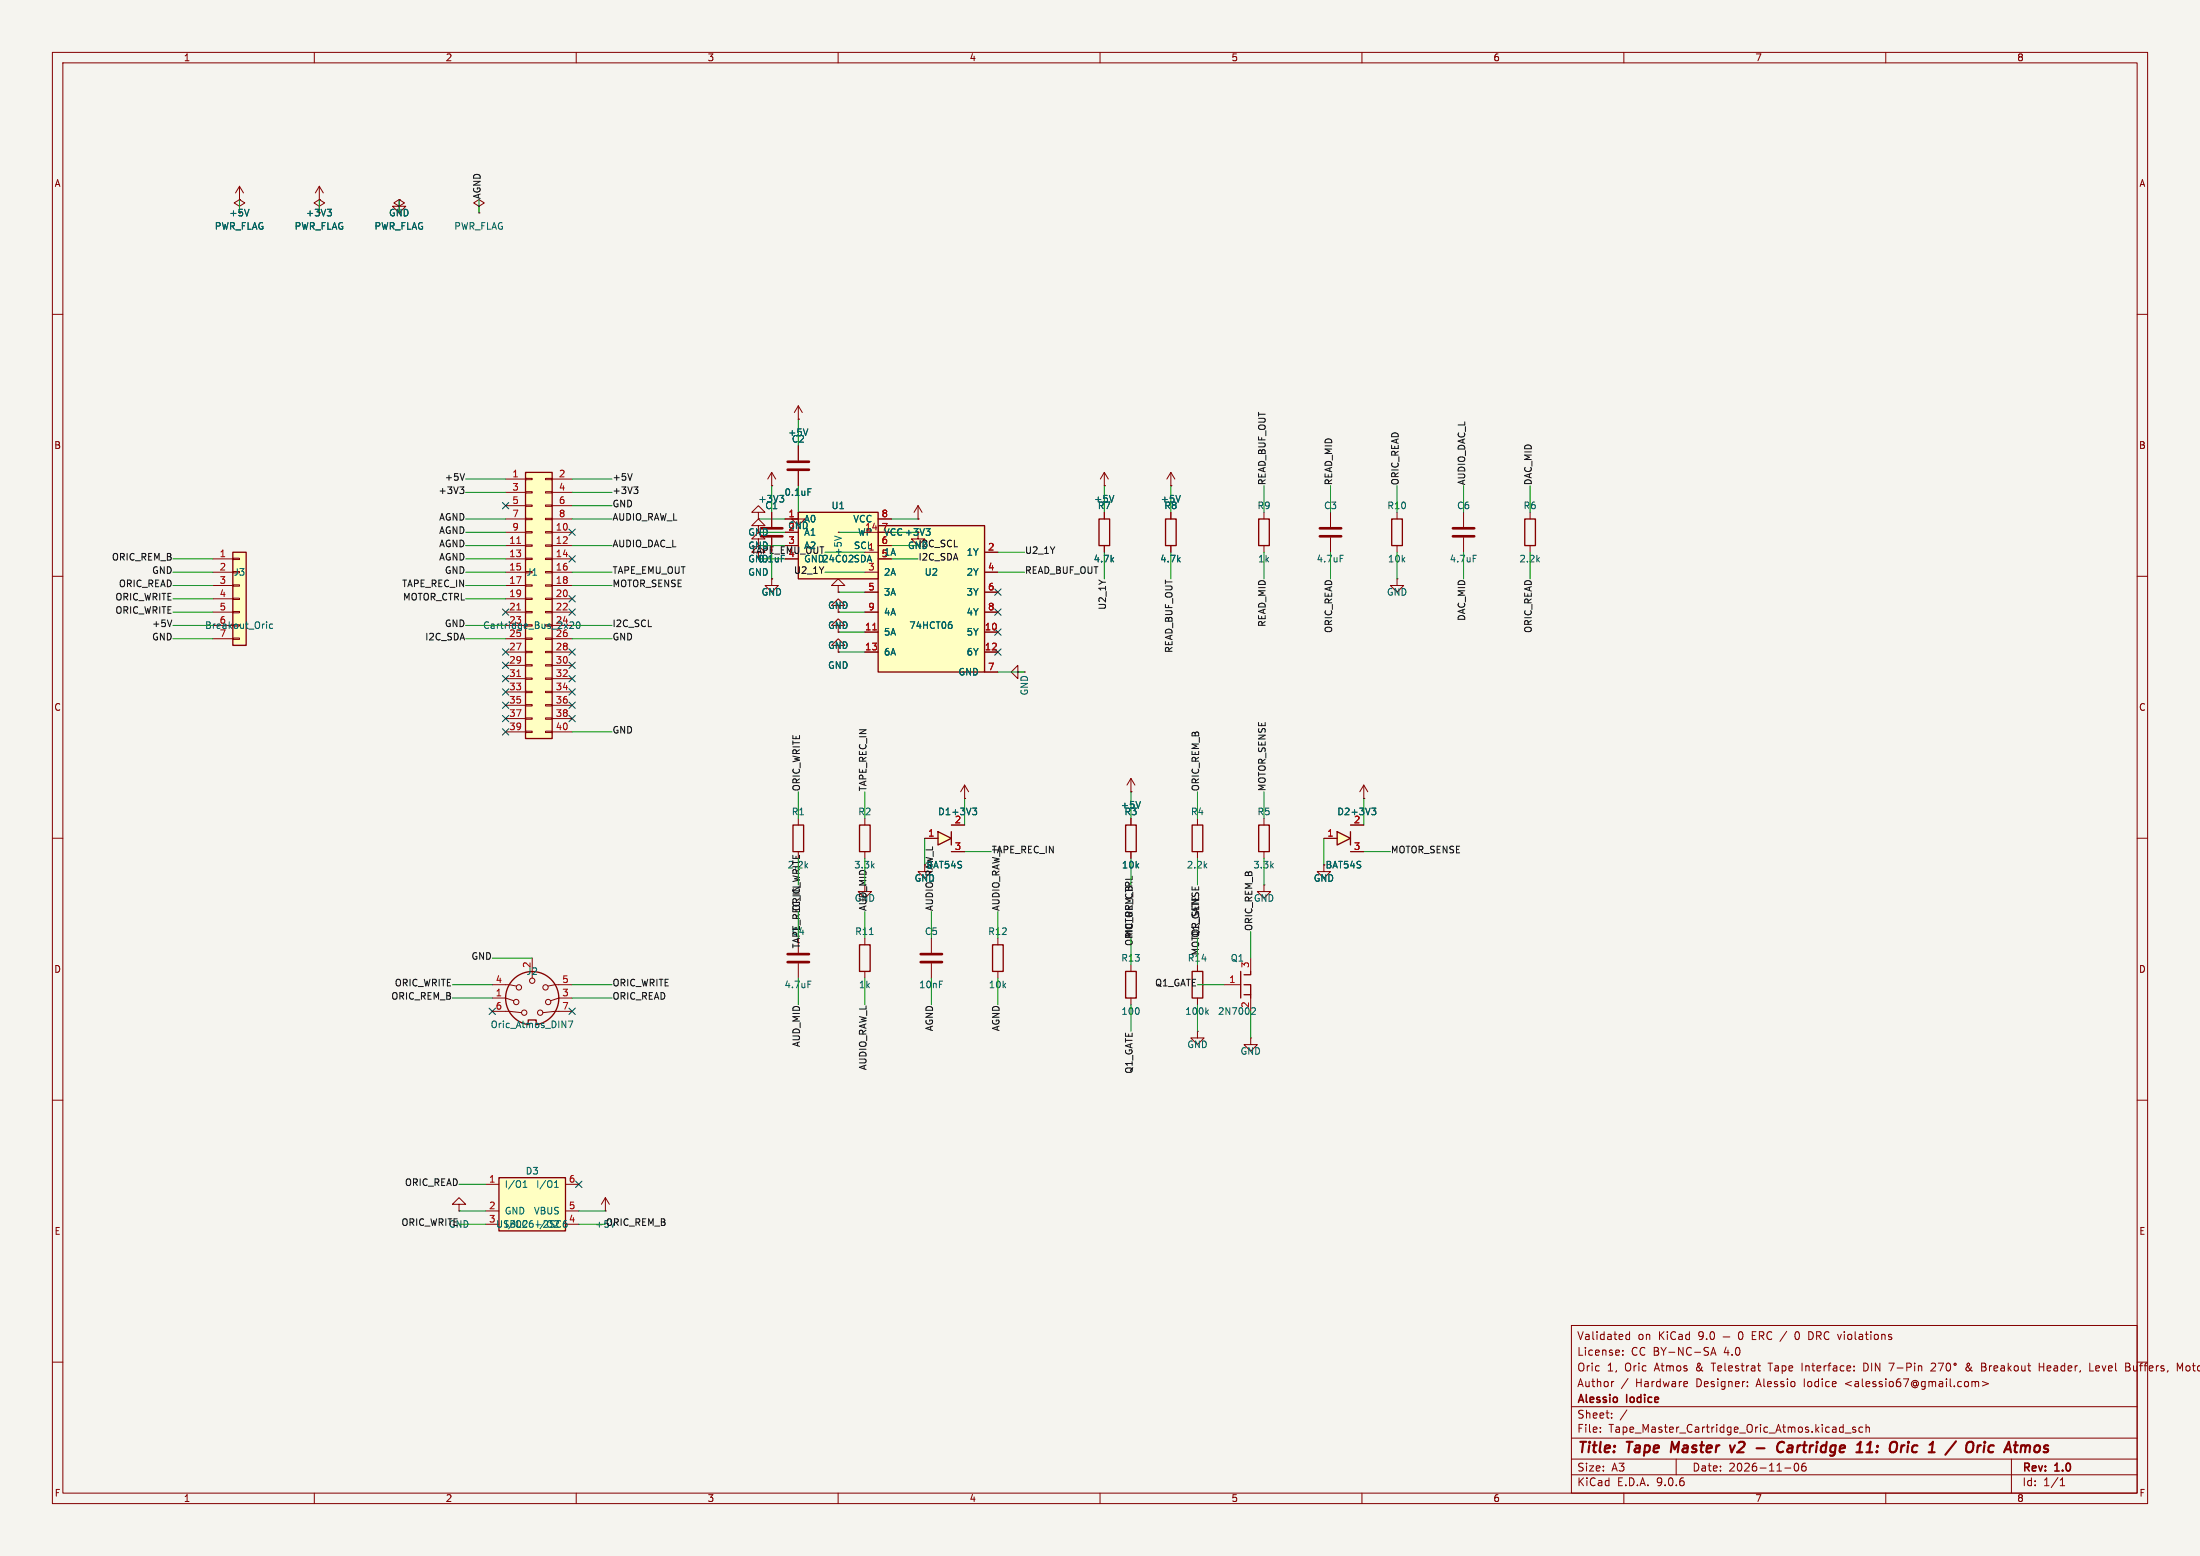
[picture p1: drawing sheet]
<svg xmlns="http://www.w3.org/2000/svg" width="420mm" height="297mm" viewBox="0 0 420 297" stroke-linecap="round" stroke-linejoin="round" font-family="sans-serif">
<path d="M0 0h420v297h-420z" fill="#f5f4ef" stroke="#f5f4ef" stroke-width=".19"/>
<g fill="none" stroke="#840000" stroke-width=".19">
<path d="M10 10h400v277h-400zM12 12h396v273h-396zM60 10v2M110 10v2M160 10v2M210 10v2M260 10v2M310 10v2M360 10v2M10 60h2M408 60h2M223.5 97.8v1.3"/>
<path d="M10 110h2M223.5 104.1v1.3M408 110h2M10 160h2M152.4 156.2v1.3M408 160h2M215.9 184.2v1.2M215.9 190.5v1.3M228.6 184.2v1.2M228.6 190.5v1.3M10 210h2M408 210h2"/>
<path d="M300 253h108v32h-108zM309.8 258.5v.2M309.8 257.8v.1M311.1 254.2v1.5M311.1 254.8l-.4-.1-.3 .3 .1 .6h.6M326.6 258.7l.5-1.5 .5 1.5M326.7 258.3h.7M328.9 255.2h1.3M332 254.3l.2-.1a.8 .8 0 0 1 .6 .7 .8 .8 0 0 1-.6 .8l-.2-.2-.1-.4zM343 254.2a.94 .94 0 0 0 0 1.5M345.3 254.2l.6 .1M345.9 255.6l-.6 .1"/>
<path d="M10 260h2M300 278.5h108M300 274.5h108M300 268.5h108M305.5 273.2v.2M305.5 272.5v.1M307.7 270.5v.2M307.7 269.8v.1M308.1 263.7l-.3 .1M310.6 269.1l-1.3 1.9M310.8 263.1l-1.3 1.9M320 278.5v3"/>
<path d="M321.9 263.7l.3 .3-.8 .2M322.1 264.6l-.2 .1M333.6 264.5v.2M333.6 263.8v.1M335.5 260.7h.6M335.9 261.7h.2M342.7 279.4a.81 .81 0 0 0 .3 1.4l.2-.2 .2-.4-.2-.8M344 260.2v1.5M344.2 279.4a1.17 1.17 0 0 0-.1 1.3h.6l.1-.6-.3-.2h-.4l-.2 .2M351.4 272.4l.5 .1M351.9 271.9v1.5M351.9 273.3l-.5 .1"/>
<path d="M352.2 273.5h1.2M353.9 261.5v.2M353.9 260.8v.1M354.2 272.5l-.3-.1-.2 .2v.2l.5 .2v.3h-.5M355.6 272.5l-.4-.1-.3 .3 .1 .6h.6M356.2 260.2h-.4v1.5h.4M356.2 272.5l.2-.1 .4 .1 .1 .9M356.2 271.9v1.5M360.6 260.2h1l-.7 1.5M368.7 260.3l.5-.1 .2 .1 .1 .3-.9 1.1h.9M370 260.2h1l-.6 1.5M371.7 260.3l.2-.1a.8 .8 0 0 1 .5 .7 .8 .8 0 0 1-.5 .8l-.2-.2-.2-.4z"/>
<path d="M375.9 260.6l-.5 .4a.41 .41 0 0 0 0 .5 .41 .41 0 0 0 .5 .1M375.9 260.3h-.3l-.1 .2 .6 .9M376.4 263.8l.5-.1 .2 .2M376.4 263.7v1M377.1 263.9l.2-.2 .4 .1v.9M377.1 263.9v.8M378.3 260.2h.5l.2 .1 .1 .3-.3 .3M378.3 260.9h.5M378.4 263.7l1.2 .4-1.2 .4M378.8 260.9a.4 .4 0 0 1 .4 .4 .4 .4 0 0 1-.3 .4h-.6M379.8 260.7v1M380.2 260.7l-.3 .1-.1 .2"/>
<path d="M380.7 261.2l.7-.2-.1-.2-.4-.1-.2 .2v.7h.6M382 260.8h.6l.1 .9M382.7 261l-.5 .1a.29 .29 0 0 0-.3 .3 .29 .29 0 0 0 .3 .3l.5-.1M383.4 260.2v1.5M383.5 261.1l.4 .6M383.9 260.7l-.5 .6M384 278.5v6.5M384.7 260.8l.3-.1 .3 .3v.4l-.3 .3-.3-.1-.2-.2zM385.9 260.7l.1 .9 .4 .1 .2-.2M386.6 260.7v1M387.1 260.7h.6M387.3 260.2v1.3l.4 .2"/>
<path d="M389.3 260.9h.9M389.3 260.2v1.5M390.2 260.2v1.5M398.9 260.2v1.5h.8M400.2 260.8v.8M400.8 261l-.7 .2M405.8 260.2h.5l.2 .1 .1 .3-.3 .3M405.8 260.9h.5M406.3 260.9a.4 .4 0 0 1 .4 .4 .4 .4 0 0 1-.3 .4h-.6M415.7 261.7v-1.5l.5 1.1 .5-1.1v1.5M60 285v2M110 285v2"/>
<path d="M160 285v2M210 285v2M260 285v2M300 281.5h108M310 285v2M340.7 280.2h1.2M360 285v2M393.3 283.6h.9M393.3 282.5l.4-.4v1.5"/>
<circle cx="373.2" cy="260.4" r=".21"/>
</g>
<g fill="none" stroke="#840000" stroke-width=".4">
<path d="M319.2 275.2l-.2 2M330.3 275.9l.3 1.3 .6-1.3M335.3 276.4h1.6M340.6 275.4a.88 .88 0 0 0-1 0 .88 .88 0 0 0-.3 .9 .69 .69 0 0 0 .3 .8 .69 .69 0 0 0 .8-.1M342 275.9l-.6 .1M342 276.4h-.5a.4 .4 0 0 0-.3 .4 .4 .4 0 0 0 .2 .4h.5M356.3 277.2h1.1M356.5 275.8l.6-.6-.2 2M364.3 275.9l-.2 1.3M364.3 275.2v.2M373.4 275.1l-2 2.6M376.3 275.2l.2 .1a1.41 1.41 0 0 1-.2 1.8"/>
<path d="M380.5 275.9l.1 .1M380.5 277.1l-.2 .1M389.1 275.9l.4 .4-.2 .7"/>
</g>
<path d="M222.5 99.1h2v5h-2zM151.4 157.5h2v5.1h-2zM214.9 185.4h2v5.1h-2zM227.6 185.4h2v5.1h-2z" fill="none" stroke="#840000" stroke-width=".25"/>
<path d="M230.3 193.1l.4 .5M230.7 192.8l-.5 .5" fill="none" stroke="#006464" stroke-width=".19"/>
<path d="M167.6 100.3h20.4v28h-20.4z" fill="#ffffc2"/>
<path d="M167.6 100.3h20.4v28h-20.4zM236.9 185.4v5.1M237.5 188h1.3v1.9M237.5 189.9h1.3v.6M238.8 185.4v.7h-1.3" fill="none" stroke="#840000" stroke-width=".25"/>
<g fill="none" stroke="#840000" stroke-width=".19">
<path d="M45.7 39.4l1-.7-1-.6-1 .6 1 .7v1.2M45.7 38.1h.1M45.7 35.6l-.7 1.2M45.7 35.6l.8 1.2M45.7 35.6v2.5M61 38.1h.1M61 39.4l1-.7-1-.6-1.1 .6 1.1 .7v1.2M61 35.6l-.8 1.2M61 35.6l.7 1.2M61 35.6v2.5M76.2 39.4l1-.7-1-.6-1 .6 1 .7v1.2M147.3 110.5v1.3h1.3l-1.3 1.2-1.3-1.2h1.3"/>
<path d="M147.3 110.5h.1M165.1 101.6h2.5M165.1 105.4h2.5M165.1 109.2h2.5M165.1 113h2.5M165.1 116.8h2.5M188 105.4h2.5M188 109.2h2.5M188 113h2.5M188 116.8h2.5M160 123.2h1.3l-1.3-1.3-1.3 1.3h1.3v1.3M165.1 120.7h2.5"/>
<path d="M165.1 124.5h2.5M188 120.7h2.5M188 124.5h2.5M188 128.3h2.5M260.3 152.4h.1M260.3 149.9l-.7 1.2M260.3 149.9l.8 1.2M260.3 149.9v2.5M152.4 179.1v2.8M152.4 183.9v2.8M233.7 188h3.2M238.8 182.9v2.5"/>
<path d="M238.8 190.5v2.5"/>
</g>
<path d="M166.6 120.2h.7" fill="none" stroke="#a90000" stroke-width=".19"/>
<path d="M47.5 39.9l-.4 1.3M62.5 39.9h.8l-.5 .5M63 40.4l.3 .3v.3l-.3 .2M181.4 118.7h.2M181.5 119.2l.3 .2v.3l-.3 .3M261.9 154.2h.7l-.4 .5M262.4 154.7l.2 .3v.3l-.2 .2M154.2 187.3h.6M239.1 192.3l.4 .1 .2 .3-.8 .9h.8" fill="none" stroke="#006464" stroke-width=".19"/>
<path d="M150.4 182.1h4M150.4 183.6h4" fill="none" stroke="#840000" stroke-width=".51"/>
<path d="M255.3 158.8l2.5 1.2-2.5 1.3z" fill="#ffffc2"/>
<path d="M214.9 157.5h2v5.1h-2zM227.6 157.5h2v5.1h-2zM240.3 157.5h2v5.1h-2zM255.3 158.8l2.5 1.2-2.5 1.3zM257.8 158.8v2.5M164.1 180.3h2v5.1h-2z" fill="none" stroke="#840000" stroke-width=".25"/>
<g fill="none" stroke="#840000" stroke-width=".19">
<path d="M76.2 38.1v1.3h1.3l-1.3 1.2-1.3-1.2h1.3M76.2 38.1h.1M91.4 39.4l1.1-.7-1.1-.6-1 .6 1 .7v1.2M91.4 40.6h.1M175.3 99.1h.1M175.3 96.5l-.8 1.3M175.3 96.5l.7 1.3M175.3 96.5v2.6M157.5 101.6l1.2 .8M157.5 101.6h2.5M158.7 100.8l-1.2 .8M160 111.8h1.3l-1.3-1.3-1.3 1.3h1.3v1.2"/>
<path d="M160 113h.1M160 101.6h.1M160 115.6h1.3l-1.3-1.3-1.3 1.3h1.3v1.2M175.3 101.6v1.3h1.2l-1.2 1.2-1.3-1.2h1.3M215.9 156.2v1.3M228.6 156.2v1.3M241.3 156.2v1.3M257.8 157.5h2.5M165.1 179.1v1.2M215.9 162.6v1.2M228.6 162.6v1.2M241.3 168.9v1.3h1.3l-1.3 1.3-1.3-1.3h1.3"/>
<path d="M241.3 168.9h.1M241.3 162.6v1.2M252.7 165.1v1.3h1.3l-1.3 1.2-1.2-1.2h1.2M252.7 160h2.6M257.8 162.6h2.5M165.1 185.4v1.3"/>
</g>
<path d="M159.3 102.3l1.3 .4M176.8 100.9h.8l-.5 .5M177.3 101.4l.3 .2v.3l-.3 .3M166 178.4h.7" fill="none" stroke="#006464" stroke-width=".19"/>
<path d="M152.4 97.8h15.2v12.7h-15.2z" fill="#ffffc2"/>
<path d="M152.4 97.8h15.2v12.7h-15.2z" fill="none" stroke="#840000" stroke-width=".25"/>
<path d="M149.9 99.1h2.5M167.6 99.1h2.6M160 119.4h1.3l-1.3-1.3-1.3 1.3h1.3v1.3M167.6 101.6h2.6M167.6 104.1h2.6M167.6 106.7h2.6" fill="none" stroke="#840000" stroke-width=".19"/>
<path d="M44.4 105.4h2.6v17.8h-2.6z" fill="#ffffc2"/>
<path d="M44.4 105.4h2.6v17.8h-2.6zM100.8 195.6a5.1 5.1 0 0 1-3.5-7.8 5.1 5.1 0 0 1 8.6 0 5.1 5.1 0 0 1-3.5 7.8M189.5 180.3h2v5.1h-2z" fill="none" stroke="#840000" stroke-width=".25"/>
<g fill="none" stroke="#840000" stroke-width=".19">
<path d="M210.8 92.7h.1M210.8 90.2l-.7 1.2M210.8 90.2l.8 1.2M210.8 90.2v2.5M40.6 106.7h3.8M40.6 109.2h3.8M40.6 111.8h3.8M40.6 114.3h3.8M40.6 116.8h3.8M40.6 119.4h3.8M44.4 106.6h1.3v.2h-1.3zM44.4 111.6h1.3v.3h-1.3z"/>
<path d="M44.4 114.2h1.3v.2h-1.3zM44.4 116.7h1.3v.3h-1.3zM40.6 121.9h3.8M44.4 121.8h1.3v.2h-1.3zM177.8 179.1v2.8M190.5 179.1v1.2M94 188h3.3l1.3 .2M94 193h3.3l2.3 .3M94 190.5h2.5l1.5 .5M101.6 182.9v2.5M109.2 188h-3.3l-1.3 .2M109.2 193h-3.3l-2.3 .3"/>
<path d="M109.2 190.5h-2.5l-1.5 .5M177.8 183.9v2.8M190.5 185.4v1.3M115.6 231.1h.1M115.6 228.6l-.8 1.3M115.6 228.6l.7 1.3M115.6 228.6v2.5"/>
<circle cx="98.6" cy="191.3" r=".51"/>
<circle cx="99.1" cy="188.5" r=".51"/>
<circle cx="100.1" cy="193.3" r=".51"/>
<circle cx="101.6" cy="187.2" r=".51"/>
<circle cx="103.1" cy="193.3" r=".51"/>
<circle cx="104.1" cy="188.5" r=".51"/>
<circle cx="104.6" cy="191.3" r=".51"/>
</g>
<path d="M212.6 94.6l-.4 1.2M52 119.2l-.3-.1-.3 .3 .2 .5h.4M108.5 194.9h.8l-.5 1.3" fill="none" stroke="#006464" stroke-width=".19"/>
<path d="M175.8 182.1h4M175.8 183.6h4" fill="none" stroke="#840000" stroke-width=".51"/>
<path d="M95.2 224.8h12.7v10.1h-12.7z" fill="#ffffc2"/>
<path d="M95.2 224.8h12.7v10.1h-12.7z" fill="none" stroke="#840000" stroke-width=".25"/>
<path d="M176.5 165.1v1.3h1.3l-1.3 1.2-1.2-1.2h1.2M87.6 229.9h1.3l-1.3-1.3-1.2 1.3h1.2v1.2M87.6 231.1h.1M92.7 226.1h2.5M92.7 231.1h2.5M92.7 233.7h2.5M107.9 226.1h2.6M107.9 231.1h2.6M107.9 233.7h2.6" fill="none" stroke="#840000" stroke-width=".19"/>
<path d="M99.9 226.6h.7M99.9 225.7l.3-.3v1.2M105.9 226.6h.7M105.9 225.7l.3-.3v1.2M108 233.5h-.2l-.3 .2M108.1 233l-.3 .1a.86 .86 0 0 0 0 1.2l.3-.1 .2-.2" fill="none" stroke="#006464" stroke-width=".19"/>
<path d="M179.1 158.8l2.5 1.2-2.5 1.3z" fill="#ffffc2"/>
<path d="M240.3 99.1h2v5h-2zM265.7 99.1h2v5h-2zM291.1 99.1h2v5h-2zM179.1 158.8l2.5 1.2-2.5 1.3zM181.6 158.8v2.5" fill="none" stroke="#840000" stroke-width=".25"/>
<g fill="none" stroke="#840000" stroke-width=".19">
<path d="M144.8 97.8h1.2l-1.2-1.3-1.3 1.3h1.3v1.3M144.8 99.1h.1M147.3 97.8v2.8M152.4 97.8v1.3h1.3l-1.3 1.2-1.3-1.2h1.3M152.4 97.8h.1M241.3 97.8v1.3M254 97.8v2.8M266.7 97.8v1.3M279.4 97.8v2.8M292.1 97.8v1.3M147.3 102.6v2.8M241.3 104.1v1.3"/>
<path d="M254 102.6v2.8M266.7 110.5v1.3h1.3l-1.3 1.2-1.3-1.2h1.3M266.7 110.5h.1M266.7 104.1v1.3M279.4 102.6v2.8M292.1 104.1v1.3M181.6 157.5h2.5M176.5 160h2.6M181.6 162.6h2.5M228.6 196.9v1.2h1.3l-1.3 1.3-1.3-1.3h1.3M228.6 196.9h.1"/>
</g>
<path d="M145.3 100.8h4.1M145.3 102.4h4.1M252 100.8h4M252 102.4h4M277.4 100.8h4M277.4 102.4h4" fill="none" stroke="#840000" stroke-width=".51"/>
<path d="M255.8 106h.6M281.2 106h.6" fill="none" stroke="#006464" stroke-width=".19"/>
<path d="M100.3 90.2h5.1v50.8h-5.1z" fill="#ffffc2"/>
<path d="M100.3 90.2h5.1v50.8h-5.1zM209.8 99.1h2v5h-2zM164.1 157.5h2v5.1h-2z" fill="none" stroke="#840000" stroke-width=".25"/>
<g fill="none" stroke="#840000" stroke-width=".19">
<path d="M45.7 38.1h.1M61 38.1h.1M76.2 38.1h.1M152.4 77.5v2.5M152.4 77.5l-.8 1.2M152.4 77.5l.8 1.2M96.5 91.4h3.8M96.5 94h3.8M96.5 96.5h3.8M96.5 99.1h3.8M100.3 91.3h1.3v.3h-1.3zM100.3 93.9h1.3v.2h-1.3z"/>
<path d="M100.3 96.4h1.3v.2h-1.3zM100.3 98.9h1.3v.3h-1.3zM104.1 91.3h1.3v.3h-1.3zM104.1 93.9h1.3v.2h-1.3zM104.1 96.4h1.3v.2h-1.3zM104.1 98.9h1.3v.3h-1.3zM105.4 91.4h3.8M105.4 94h3.8M105.4 96.5h3.8M105.4 99.1h3.8M144.8 99.1h.1M147.3 92.7h.1"/>
<path d="M147.3 90.2l-.7 1.2M147.3 90.2l.8 1.2M147.3 90.2v2.5M147.3 97.8v2.8M149.9 99.1h2.5M152.4 80h.1M152.4 97.8h.1M152.4 85.1v2.8M152.4 89.9v2.8M167.6 99.1h2.6M175.3 99.1h.1M210.8 92.7h.1"/>
<path d="M210.8 97.8v1.3M223.5 92.7h.1M223.5 90.2l-.7 1.2M223.5 90.2l.8 1.2M223.5 90.2v2.5M223.5 97.8v1.3M96.5 101.6h3.8M96.5 104.1h3.8M96.5 106.7h3.8M96.5 109.2h3.8M96.5 111.8h3.8M96.5 114.3h3.8"/>
<path d="M96.5 116.8h3.8M96.5 119.4h3.8M100.3 101.5h1.3v.2h-1.3zM100.3 104h1.3v.3h-1.3zM100.3 106.6h1.3v.2h-1.3zM100.3 111.6h1.3v.3h-1.3zM100.3 114.2h1.3v.2h-1.3zM100.3 116.7h1.3v.3h-1.3zM104.1 101.5h1.3v.2h-1.3zM104.1 104h1.3v.3h-1.3zM104.1 106.6h1.3v.2h-1.3zM104.1 109.1h1.3v.2h-1.3z"/>
<path d="M104.1 111.6h1.3v.3h-1.3zM104.1 114.2h1.3v.2h-1.3zM104.1 116.7h1.3v.3h-1.3zM105.4 101.6h3.8M105.4 104.1h3.8M105.4 106.7h3.8M105.4 109.2h3.8M105.4 111.8h3.8M105.4 114.3h3.8M105.4 116.8h3.8M105.4 119.4h3.8M144.8 102.9h1.2l-1.2-1.3-1.3 1.3h1.3v1.2"/>
<path d="M144.8 100.3h1.2l-1.2-1.2-1.3 1.2h1.3v1.3M147.3 110.5h.1M147.3 102.6v2.8M160 113h.1M160 101.6h.1M165.1 101.6h5.1M165.1 109.2h2.5M165.1 116.8h2.5M165.1 105.4h2.5M165.1 113h2.5M167.6 104.1h2.6M167.6 106.7h2.6"/>
<path d="M188 109.2h2.5M188 116.8h2.5M188 105.4h2.5M188 113h2.5M210.8 104.1v1.3M223.5 104.1v1.3M96.5 121.9h3.8M96.5 124.5h3.8M96.5 127h3.8M96.5 129.5h3.8M96.5 132.1h3.8M96.5 134.6h3.8"/>
<path d="M96.5 137.2h3.8M96.5 139.7h3.8M100.3 121.8h1.3v.2h-1.3zM100.3 124.3h1.3v.3h-1.3zM100.3 126.9h1.3v.2h-1.3zM100.3 129.4h1.3v.3h-1.3zM100.3 132h1.3v.2h-1.3zM100.3 134.5h1.3v.2h-1.3zM100.3 137h1.3v.3h-1.3zM100.3 139.6h1.3v.2h-1.3zM104.1 121.8h1.3v.2h-1.3zM104.1 124.3h1.3v.3h-1.3z"/>
<path d="M104.1 126.9h1.3v.2h-1.3zM104.1 129.4h1.3v.3h-1.3zM104.1 132h1.3v.2h-1.3zM104.1 134.5h1.3v.2h-1.3zM104.1 137h1.3v.3h-1.3zM104.1 139.6h1.3v.2h-1.3zM105.4 121.9h3.8M105.4 124.5h3.8M105.4 127h3.8M105.4 129.5h3.8M105.4 132.1h3.8M105.4 134.6h3.8"/>
<path d="M105.4 137.2h3.8M105.4 139.7h3.8M165.1 124.5h2.5M165.1 120.7h2.5M188 124.5h2.5M188 120.7h2.5M188 128.3h2.5M194.3 128.3v-1.3l-1.3 1.3 1.3 1.2v-1.2h1.3M195.6 128.3h.1M165.1 156.2v1.3M181.6 157.5h2.5M184.1 152.4h.1"/>
<path d="M184.1 149.9l-.7 1.2M184.1 149.9l.8 1.2M184.1 149.9v2.5M215.9 151.1h.1M215.9 148.6l-.8 1.3M215.9 148.6l.8 1.3M215.9 148.6v2.5M215.9 156.2v1.3M257.8 157.5h2.5M260.3 152.4h.1M165.1 162.6v1.2M176.5 160h2.6"/>
<path d="M181.6 162.6h2.5M215.9 162.6v1.2M252.7 160h2.6M257.8 162.6h2.5M238.8 198.1v1.3h1.2l-1.2 1.3-1.3-1.3h1.3M238.8 198.1h.1"/>
</g>
<path d="M98.7 103.7h.7M98.7 116.4h.7M98.7 129.1h.7M166.6 120.2h.7" fill="none" stroke="#a90000" stroke-width=".19"/>
<g fill="none" stroke="#006464" stroke-width=".19">
<path d="M47.5 39.9l-.4 1.3M62.5 39.9h.8l-.5 .5M63 40.4l.3 .3v.3l-.3 .2M148.8 94.6h.8M149.6 95.3v.3l-.2 .2M154.2 81.9l-.4 1.2M154.2 93.3h.6M212.6 94.6l-.4 1.2M225.3 94.6l-.4 1.2M108.8 118.8l.5-.1 .2 .4-.8 .9h.8M110.2 118.8l.1-.1a.68 .68 0 0 1 .4 .6 .68 .68 0 0 1-.4 .7 .84 .84 0 0 1-.1-1.2zM159.3 102.3l1.3 .4"/>
<path d="M176.8 100.9h.8l-.5 .5M177.3 101.4l.3 .2v.3l-.3 .3M181.4 118.7h.2M181.5 119.2l.3 .2v.3l-.3 .3M185.7 154.2h.7l-.4 .5M186.2 154.7l.2 .3v.3l-.2 .2M217.7 153l-.4 1.2M261.9 154.2h.7l-.4 .5M262.4 154.7l.2 .3v.3l-.2 .2"/>
</g>
<path d="M150.4 88.1h4M150.4 89.7h4" fill="none" stroke="#840000" stroke-width=".51"/>
<path d="M87.8 92.9h.8l-.5 .5M88.3 93.4l.3 .3v.3l-.3 .2M88.7 90.4l-.4 1.3M120.7 90.4l-.4 1.3M121 92.9h.8l-.4 .5M121.5 93.4l.3 .3v.3l-.3 .2M32.8 118.3l-.4 1.3" fill="none" stroke="#0f0f0f" stroke-width=".19"/>
<g fill="none" stroke="#009600" stroke-width=".19">
<path d="M45.7 38.1v2.5M61 38.1v2.5M76.2 38.1v2.5M91.4 38.1v2.5M88.9 91.4h7.6M88.9 94h7.6M88.9 99.1h7.6M109.2 91.4h7.6M109.2 94h7.6M109.2 96.5h7.6M109.2 99.1h7.6M144.8 99.1h5.1"/>
<path d="M147.3 92.7v5.1M152.4 80v5.1M152.4 92.7v5.1M170.2 99.1h5.1M210.8 92.7v5.1M223.5 92.7v5.1M241.3 92.7v5.1M254 92.7v5.1M266.7 92.7v5.1M279.4 92.7v5.1M292.1 92.7v5.1M33 109.2h7.6"/>
<path d="M33 111.8h7.6M33 114.3h7.6M33 116.8h7.6M33 119.4h7.6M33 106.7h7.6M88.9 109.2h7.6M88.9 111.8h7.6M88.9 114.3h7.6M88.9 119.4h7.6M88.9 104.1h7.6M88.9 101.6h7.6M88.9 106.7h7.6"/>
<path d="M109.2 109.2h7.6M109.2 111.8h7.6M109.2 119.4h7.6M109.2 104.1h7.6M144.8 104.1h5.1M144.8 101.6h5.1M144.8 106.7h5.1M147.3 105.4v5.1M157.5 109.2h7.6M157.5 105.4h7.6M160 116.8h5.1M160 101.6h5.1"/>
<path d="M160 113h5.1M170.2 104.1h5.1M170.2 101.6h5.1M170.2 106.7h5.1M190.5 109.2h5.1M190.5 105.4h5.1M210.8 105.4v5.1M223.5 105.4v5.1M241.3 105.4v5.1M254 105.4v5.1M266.7 105.4v5.1M279.4 105.4v5.1"/>
<path d="M292.1 105.4v5.1M33 121.9h7.6M88.9 121.9h7.6M109.2 121.9h7.6M109.2 139.7h7.6M160 124.5h5.1M160 120.7h5.1M190.5 128.3h5.1M152.4 151.1v5.1M165.1 151.1v5.1M184.1 152.4v5.1M215.9 151.1v5.1"/>
<path d="M228.6 151.1v5.1M241.3 151.1v5.1M260.3 152.4v5.1M152.4 163.8v5.1M152.4 174v5.1M165.1 163.8v5.1M165.1 174v5.1M176.5 160v5.1M177.8 174v5.1M184.1 162.6h5.1M190.5 174v5.1M215.9 163.8v5.1"/>
<path d="M215.9 179.1v5.1M228.6 163.8v5.1M228.6 179.1v5.1M238.8 177.8v5.1M241.3 163.8v5.1M252.7 160v5.1M260.3 162.6h5.1M86.4 188h7.6M86.4 190.5h7.6M94 182.9h7.6M109.2 188h7.6M109.2 190.5h7.6"/>
<path d="M152.4 186.7v5.1M165.1 186.7v5.1M177.8 186.7v5.1M190.5 186.7v5.1M215.9 191.8v5.1M228.6 191.8v5.1M228.6 188h5.1M238.8 193v5.1M87.6 226.1h5.1M87.6 231.1h5.1M87.6 233.7h5.1M110.5 231.1h5.1"/>
<path d="M110.5 233.7h5.1"/>
</g>
<g fill="none" stroke="#000084" stroke-width=".19">
<path d="M95.9 95.9l1.2 1.2M97.1 95.9l-1.2 1.2M95.9 116.2l1.2 1.2M97.1 116.2l-1.2 1.2M108.6 101l1.2 1.2M108.6 113.7l1.2 1.2M108.6 116.2l1.2 1.2M108.6 106.1l1.2 1.2M109.8 101l-1.2 1.2M109.8 113.7l-1.2 1.2M109.8 116.2l-1.2 1.2M109.8 106.1l-1.2 1.2"/>
<path d="M189.9 116.2l1.2 1.2M189.9 112.4l1.2 1.2M191.1 116.2l-1.2 1.2M191.1 112.4l-1.2 1.2M95.9 139.1l1.2 1.2M95.9 123.9l1.2 1.2M95.9 136.6l1.2 1.2M95.9 134l1.2 1.2M95.9 131.5l1.2 1.2M95.9 126.4l1.2 1.2M95.9 128.9l1.2 1.2M97.1 126.4l-1.2 1.2"/>
<path d="M97.1 128.9l-1.2 1.2M97.1 139.1l-1.2 1.2M97.1 136.6l-1.2 1.2M97.1 123.9l-1.2 1.2M97.1 134l-1.2 1.2M97.1 131.5l-1.2 1.2M108.6 126.4l1.2 1.2M108.6 128.9l1.2 1.2M108.6 131.5l1.2 1.2M108.6 134l1.2 1.2M108.6 123.9l1.2 1.2M108.6 136.6l1.2 1.2"/>
<path d="M109.8 126.4l-1.2 1.2M109.8 128.9l-1.2 1.2M109.8 131.5l-1.2 1.2M109.8 134l-1.2 1.2M109.8 123.9l-1.2 1.2M109.8 136.6l-1.2 1.2M189.9 123.9l1.2 1.2M189.9 120l1.2 1.3M191.1 123.9l-1.2 1.2M191.1 120l-1.2 1.3M93.4 192.4l1.2 1.2M94.6 192.4l-1.2 1.2"/>
<path d="M108.6 192.4l1.2 1.2M109.8 192.4l-1.2 1.2M109.9 225.5l1.2 1.2M111.1 225.5l-1.2 1.2"/>
</g>
<g font-size="2.8" fill="#840000">
<text x="301" y="277.9">Title:</text>
<text x="310.6" y="277.9">Tape</text>
<text x="319.8" y="277.9">Master</text>
<text x="332" y="277.9">v2</text>
<text x="342.5" y="277.9">Cartridge</text>
<text x="358.6" y="277.9">11:</text>
<text x="365.6" y="277.9">Oric</text>
<text x="374" y="277.9">1</text>
<text x="378.2" y="277.9">/</text>
<text x="382.6" y="277.9">Oric</text>
<text x="390.9" y="277.9">Atmos</text>
</g>
<g font-size="2.1" fill="#840000">
<text x="301" y="256">Validated</text>
<text x="312.6" y="256">on</text>
<text x="316.7" y="256">KiCad</text>
<text x="324.4" y="256">9.0</text>
<text x="335" y="256">ERC /</text>
<text x="343.5" y="256">0</text>
<text x="346.3" y="256">DRC violations</text>
<text x="301" y="262">Oric</text>
<text x="301" y="259">License:</text>
<text x="306.8" y="262">1,</text>
<text x="310.2" y="262">Oric</text>
<text x="311.4" y="259">CC BY-NC-SA</text>
<text x="316" y="262">Atmos</text>
<text x="324" y="262">&amp;</text>
<text x="327.2" y="262">Telestrat</text>
<text x="329.2" y="259">4.0</text>
<text x="338.2" y="262">Tape</text>
<text x="344.7" y="262">Interface:</text>
<text x="356.6" y="262">DIN</text>
<text x="361.7" y="262">7-Pin</text>
<text x="376.6" y="262">&amp;</text>
<text x="390.9" y="262">Header,</text>
<text x="400.7" y="262">Level</text>
<text x="407.7" y="262">Buffers,</text>
<text x="417.7" y="262">Mot</text>
<text x="301" y="268.2">Alessio</text>
<text x="301" y="265">Author</text>
<text x="310.6" y="268.2">Iodice</text>
<text x="312.3" y="265">Hardware</text>
<text x="324" y="265">Designer:</text>
<text x="335.6" y="265">Alessio</text>
<text x="344.8" y="265">Iodice</text>
<text x="352.8" y="265">&lt;alessio67@gmail.com&gt;</text>
<text x="301" y="273.7">File:</text>
<text x="301" y="271">Sheet:</text>
<text x="307.1" y="273.7">Tape_Master_Cartridge_Oric_Atmos.kicad_sch</text>
<text x="301" y="281.1">Size:</text>
<text x="307.6" y="281.1">A3</text>
<text x="323" y="281.1">Date:</text>
<text x="330" y="281.1">2026-11-06</text>
<text x="386" y="281.3">Rev:</text>
<text x="392.4" y="281.3">1.0</text>
<text x="301" y="283.9">KiCad</text>
<text x="308.7" y="283.9">E.D.A.</text>
<text x="316.3" y="283.9">9.0.6</text>
<text x="386" y="283.9">Id:</text>
<text x="390.1" y="283.9">1/1</text>
</g>
<g font-size="1.8" fill="#840000">
<text x="35" y="11.9">1</text>
<text x="85" y="11.9">2</text>
<text x="135" y="11.9">3</text>
<text x="185" y="11.9">4</text>
<text x="235" y="11.9">5</text>
<text x="285" y="11.9">6</text>
<text x="335" y="11.9">7</text>
<text x="385" y="11.9">8</text>
<text x="10.3" y="35.9">A</text>
<text x="408.3" y="35.9">A</text>
<text x="58.3" y="41.5">+3V3</text>
<text x="10.3" y="85.9">B</text>
<text x="408.2" y="85.9">B</text>
<text x="150.4" y="101.2">GND</text>
<text x="142.7" y="102.5">GND</text>
<text x="142.7" y="105">GND</text>
<text x="143.3" y="105.9">TAPE_EMU_OUT</text>
<text x="158" y="116.4">GND</text>
<text x="158" y="120.2">GND</text>
<text x="10.3" y="135.9">C</text>
<text x="408.2" y="135.9">C</text>
<text x="176.8" y="166">BAT54S</text>
<text x="10.3" y="185.9">D</text>
<text x="408.2" y="185.9">D</text>
<text x="10.3" y="235.9">E</text>
<text x="408.3" y="235.9">E</text>
<text x="10.3" y="285.9">F</text>
<text x="35" y="286.9">1</text>
<text x="85" y="286.9">2</text>
<text x="135" y="286.9">3</text>
<text x="185" y="286.9">4</text>
<text x="235" y="286.9">5</text>
<text x="285" y="286.9">6</text>
<text x="335" y="286.9">7</text>
<text x="385" y="286.9">8</text>
<text x="408.3" y="285.9">F</text>
</g>
<g font-size="1.8" fill="#006464">
<text x="43.7" y="41.5">+5V</text>
<text x="74.2" y="41.5">GND</text>
<text x="40.9" y="44">PWR_FLAG</text>
<text x="56.1" y="44">PWR_FLAG</text>
<text x="71.4" y="44">PWR_FLAG</text>
<text x="86.6" y="44">PWR_FLAG</text>
<text x="150.4" y="83.4">+5V</text>
<text x="151.1" y="84.7">C2</text>
<text x="149.7" y="94.8">0.1uF</text>
<text x="144.7" y="96.1">+3V3</text>
<text x="146" y="97.4">C1</text>
<text x="153.4" y="99.9">A0</text>
<text x="158.6" y="97.4">U1</text>
<text x="162.8" y="99.9">VCC</text>
<text x="208.8" y="96.1">+5V</text>
<text x="209.5" y="97.4">R7</text>
<text x="221.5" y="96.1">+5V</text>
<text x="222.2" y="97.4">R8</text>
<text x="240" y="97.4">R9</text>
<text x="252.7" y="97.4">C3</text>
<text x="264.8" y="97.4">R10</text>
<text x="278.1" y="97.4">C6</text>
<text x="290.8" y="97.4">R6</text>
<text x="142.7" y="107.5">GND</text>
<text x="144.6" y="107.5">0.1uF</text>
<text x="153.4" y="102.5">A1</text>
<text x="153.4" y="105">A2</text>
<text x="153.4" y="107.5">GND24C02 SDA</text>
<text x="160.9" y="106.2" transform="rotate(-90 160.9 106.2)">+5V</text>
<text x="163.7" y="102.5">WP</text>
<text x="168.2" y="106.4">51A</text>
<text x="168.7" y="102.5">VCC+3V3</text>
<text x="173.2" y="105">GND</text>
<text x="184.4" y="106.3">1Y</text>
<text x="208.7" y="107.5">4.7k</text>
<text x="221.4" y="107.5">4.7k</text>
<text x="240.1" y="107.5">1k</text>
<text x="251.3" y="107.5">4.7uF</text>
<text x="264.9" y="107.5">10k</text>
<text x="276.7" y="107.5">4.7uF</text>
<text x="290" y="107.5">2.2k</text>
<text x="44.5" y="110.1">J3</text>
<text x="100.4" y="110.1">J1</text>
<text x="142.7" y="110.1">GND</text>
<text x="145.3" y="113.9">GND</text>
<text x="168.7" y="110.1">2A</text>
<text x="168.7" y="113.9">3A</text>
<text x="176.4" y="110.1">U2</text>
<text x="184.4" y="110.1">2Y</text>
<text x="184.4" y="113.9">3Y</text>
<text x="264.7" y="113.9">GND</text>
<text x="41.8" y="119.1">6</text>
<text x="97.1" y="119.1">23</text>
<text x="106" y="119.1">24</text>
<text x="168.7" y="117.7">4A</text>
<text x="184.4" y="117.7">4Y</text>
<text x="39.1" y="120.2">Breakout_Oric</text>
<text x="41.8" y="121.7">7</text>
<text x="92.1" y="120.2">Cartridge_Bus_2x20</text>
<text x="97.1" y="121.7">25</text>
<text x="106" y="121.7">26</text>
<text x="158" y="124.1">GND</text>
<text x="168.7" y="121.5">5A</text>
<text x="168.7" y="125.3">6A</text>
<text x="173.5" y="120.2">74HCT06</text>
<text x="184.4" y="121.5">5Y</text>
<text x="184.4" y="125.3">6Y</text>
<text x="158" y="127.9">GND</text>
<text x="182.9" y="129.1">GND</text>
<text x="196.4" y="132.8" transform="rotate(-90 196.4 132.8)">GND</text>
<text x="151.1" y="155.8">R1</text>
<text x="163.8" y="155.8">R2</text>
<text x="179" y="155.8">D1+3V3</text>
<text x="213.9" y="154.5">+5V</text>
<text x="214.6" y="155.8">R3</text>
<text x="227.3" y="155.8">R4</text>
<text x="240" y="155.8">R5</text>
<text x="255.2" y="155.8">D2+3V3</text>
<text x="258.4" y="157.2">2</text>
<text x="214.1" y="166">10k</text>
<text x="226.5" y="166">2.2k</text>
<text x="253" y="166">BAT54S</text>
<text x="174.5" y="168.5">GND</text>
<text x="239.3" y="172.3">GND</text>
<text x="250.7" y="168.5">GND</text>
<text x="163.2" y="178.7">R11</text>
<text x="176.5" y="178.7">C5</text>
<text x="188.6" y="178.7">R12</text>
<text x="101.3" y="184.9" transform="rotate(-90 101.3 184.9)">2</text>
<text x="214" y="183.7">R13</text>
<text x="234.8" y="183.7">Q1</text>
<text x="100.4" y="186.3">J2</text>
<text x="149.7" y="188.8">4.7uF</text>
<text x="163.9" y="188.8">1k</text>
<text x="175.4" y="188.8">10nF</text>
<text x="188.7" y="188.8">10k</text>
<text x="93.6" y="196.4">Oric_Atmos_DIN7</text>
<text x="214" y="193.9">100</text>
<text x="226.2" y="193.9">100k</text>
<text x="232.4" y="193.9">2N7002</text>
<text x="238.5" y="192.5" transform="rotate(-90 238.5 192.5)">2</text>
<text x="226.6" y="200.3">GND</text>
<text x="236.7" y="201.5">GND</text>
<text x="96.3" y="226.9">I/O1</text>
<text x="100.3" y="224.4">D3</text>
<text x="102.3" y="226.9">I/O1</text>
<text x="96.3" y="232">GND</text>
<text x="101.8" y="232">VBUS</text>
<text x="108.5" y="233.4">4</text>
<text x="94.6" y="234.5">USBLC6-2SC6</text>
<text x="96.3" y="234.5">I/O2</text>
<text x="102.3" y="234.5">I/O2</text>
</g>
<g font-size="1.8" fill="#0f0f0f">
<text x="92" y="38.1" transform="rotate(-90 92 38.1)">AGND</text>
<text x="83.6" y="94.5">+3V3</text>
<text x="84.8" y="92">+5V</text>
<text x="116.8" y="92">+5V</text>
<text x="116.8" y="94.5">+3V3</text>
<text x="241.8" y="92.7" transform="rotate(-90 241.8 92.7)">READ_BUF_OUT</text>
<text x="254.5" y="92.7" transform="rotate(-90 254.5 92.7)">READ_MID</text>
<text x="267.2" y="92.7" transform="rotate(-90 267.2 92.7)">ORIC_READ</text>
<text x="279.9" y="92.7" transform="rotate(-90 279.9 92.7)">AUDIO_DAC_L</text>
<text x="292.6" y="92.7" transform="rotate(-90 292.6 92.7)">DAC_MID</text>
<text x="83.7" y="99.6">AGND</text>
<text x="116.8" y="97">GND</text>
<text x="116.8" y="99.6">AUDIO_RAW_L</text>
<text x="21.3" y="107.2">ORIC_REM_B</text>
<text x="83.7" y="102.1">AGND</text>
<text x="83.7" y="104.7">AGND</text>
<text x="83.7" y="107.2">AGND</text>
<text x="116.8" y="104.7">AUDIO_DAC_L</text>
<text x="175.3" y="107.2">I2C_SDA</text>
<text x="175.3" y="104.7">I2C_SCL</text>
<text x="195.6" y="105.9">U2_1Y</text>
<text x="22.6" y="112.3">ORIC_READ</text>
<text x="28.9" y="109.7">GND</text>
<text x="76.7" y="112.3">TAPE_REC_IN</text>
<text x="84.8" y="109.7">GND</text>
<text x="116.8" y="112.3">MOTOR_SENSE</text>
<text x="116.8" y="109.7">TAPE_EMU_OUT</text>
<text x="151.5" y="109.7">U2_1Y</text>
<text x="195.6" y="109.7">READ_BUF_OUT</text>
<text x="21.9" y="114.8">ORIC_WRITE</text>
<text x="21.9" y="117.4">ORIC_WRITE</text>
<text x="28.9" y="119.9">+5V</text>
<text x="76.8" y="114.8">MOTOR_CTRL</text>
<text x="84.8" y="119.9">GND</text>
<text x="116.8" y="119.9">I2C_SCL</text>
<text x="211.3" y="116.5" transform="rotate(-90 211.3 116.5)">U2_1Y</text>
<text x="241.8" y="119.8" transform="rotate(-90 241.8 119.8)">READ_MID</text>
<text x="279.9" y="118.6" transform="rotate(-90 279.9 118.6)">DAC_MID</text>
<text x="28.9" y="122.4">GND</text>
<text x="81.1" y="122.4">I2C_SDA</text>
<text x="116.8" y="122.4">GND</text>
<text x="224" y="124.7" transform="rotate(-90 224 124.7)">READ_BUF_OUT</text>
<text x="254.5" y="120.9" transform="rotate(-90 254.5 120.9)">ORIC_READ</text>
<text x="292.6" y="120.9" transform="rotate(-90 292.6 120.9)">ORIC_READ</text>
<text x="116.8" y="140.2">GND</text>
<text x="152.9" y="151.1" transform="rotate(-90 152.9 151.1)">ORIC_WRITE</text>
<text x="165.6" y="151.1" transform="rotate(-90 165.6 151.1)">TAPE_REC_IN</text>
<text x="229.1" y="151.1" transform="rotate(-90 229.1 151.1)">ORIC_REM_B</text>
<text x="241.8" y="151.1" transform="rotate(-90 241.8 151.1)">MOTOR_SENSE</text>
<text x="150.3" y="166">2.2k</text>
<text x="163" y="166">3.3k</text>
<text x="189.2" y="163.1">TAPE_REC_IN</text>
<text x="239.2" y="166">3.3k</text>
<text x="265.4" y="163.1">MOTOR_SENSE</text>
<text x="152.9" y="174" transform="rotate(-90 152.9 174)">ORIC_WRITE</text>
<text x="163.1" y="172.3">GND</text>
<text x="165.6" y="174" transform="rotate(-90 165.6 174)">AUD_MID</text>
<text x="178.3" y="174" transform="rotate(-90 178.3 174)">AUDIO_RAW_L</text>
<text x="191" y="174" transform="rotate(-90 191 174)">AUDIO_RAW_L</text>
<text x="151.1" y="178.7">C4</text>
<text x="216.4" y="179.1" transform="rotate(-90 216.4 179.1)">MOTOR_CTRL</text>
<text x="229.1" y="179.1" transform="rotate(-90 229.1 179.1)">Q1_GATE</text>
<text x="239.3" y="177.8" transform="rotate(-90 239.3 177.8)">ORIC_REM_B</text>
<text x="89.9" y="183.4">GND</text>
<text x="152.9" y="181.1" transform="rotate(-90 152.9 181.1)">TAPE_REC_IN</text>
<text x="216.4" y="180.7" transform="rotate(-90 216.4 180.7)">ORIC_REM_B</text>
<text x="226.7" y="183.7">R14</text>
<text x="229.1" y="182.5" transform="rotate(-90 229.1 182.5)">MOTOR_SENSE</text>
<text x="74.6" y="191">ORIC_REM_B</text>
<text x="75.3" y="188.5">ORIC_WRITE</text>
<text x="116.8" y="191">ORIC_READ</text>
<text x="116.8" y="188.5">ORIC_WRITE</text>
<text x="220.4" y="188.5">Q1_GATE</text>
<text x="178.3" y="196.9" transform="rotate(-90 178.3 196.9)">AGND</text>
<text x="191" y="196.9" transform="rotate(-90 191 196.9)">AGND</text>
<text x="152.9" y="200" transform="rotate(-90 152.9 200)">AUD_MID</text>
<text x="165.6" y="204.4" transform="rotate(-90 165.6 204.4)">AUDIO_RAW_L</text>
<text x="216.4" y="205" transform="rotate(-90 216.4 205)">Q1_GATE</text>
<text x="77.2" y="226.6">ORIC_READ</text>
<text x="76.5" y="234.2">ORIC_WRITE</text>
<text x="85.6" y="234.5">GND</text>
<text x="113.5" y="234.5">+5V</text>
<text x="115.6" y="234.2">ORIC_REM_B</text>
</g>
<g font-size="1.8" fill="#a90000">
<text x="97.7" y="91.2">1</text>
<text x="97.7" y="93.7">3</text>
<text x="106.6" y="91.2">2</text>
<text x="106.6" y="93.7">4</text>
<text x="97.7" y="96.3">5</text>
<text x="97.7" y="98.8">7</text>
<text x="97.7" y="101.3">9</text>
<text x="106" y="101.3">10</text>
<text x="106.6" y="96.3">6</text>
<text x="106.6" y="98.8">8</text>
<text x="150.4" y="98.8">1</text>
<text x="150.4" y="101.3">2</text>
<text x="165.1" y="101.3">14</text>
<text x="168.2" y="98.8">8</text>
<text x="168.2" y="101.3">7</text>
<text x="41.8" y="106.4">1</text>
<text x="97.1" y="103.9">11</text>
<text x="97.1" y="106.4">13</text>
<text x="106" y="103.9">12</text>
<text x="106" y="106.4">14</text>
<text x="150.4" y="103.9">3</text>
<text x="150.4" y="106.4">4</text>
<text x="162.9" y="105">SCL1</text>
<text x="168.2" y="103.9">6</text>
<text x="188.5" y="105.2">2</text>
<text x="41.8" y="109">2</text>
<text x="41.8" y="111.5">3</text>
<text x="97.1" y="109">15</text>
<text x="97.1" y="111.5">17</text>
<text x="106" y="109">16</text>
<text x="106" y="111.5">18</text>
<text x="165.7" y="109">3</text>
<text x="165.7" y="112.8">5</text>
<text x="188.5" y="109">4</text>
<text x="188.5" y="112.8">6</text>
<text x="41.8" y="114">4</text>
<text x="41.8" y="116.6">5</text>
<text x="97.1" y="114">19</text>
<text x="97.1" y="116.6">21</text>
<text x="106" y="114">20</text>
<text x="106" y="116.6">22</text>
<text x="165.7" y="116.6">9</text>
<text x="188.5" y="116.6">8</text>
<text x="97.1" y="124.2">27</text>
<text x="106" y="124.2">28</text>
<text x="165.1" y="120.4">11</text>
<text x="165.1" y="124.2">13</text>
<text x="187.9" y="120.4">10</text>
<text x="187.9" y="124.2">12</text>
<text x="97.1" y="126.7">29</text>
<text x="97.1" y="129.3">31</text>
<text x="97.1" y="131.8">33</text>
<text x="106" y="126.7">30</text>
<text x="106" y="129.3">32</text>
<text x="106" y="131.8">34</text>
<text x="188.5" y="128">7</text>
<text x="97.1" y="134.4">35</text>
<text x="97.1" y="136.9">37</text>
<text x="106" y="134.4">36</text>
<text x="106" y="136.9">38</text>
<text x="97.1" y="139.4">39</text>
<text x="106" y="139.4">40</text>
<text x="177.1" y="159.8">1</text>
<text x="182.2" y="157.2">2</text>
<text x="253.3" y="159.8">1</text>
<text x="182.2" y="162.3">3</text>
<text x="258.4" y="162.3">3</text>
<text x="238.5" y="184.9" transform="rotate(-90 238.5 184.9)">3</text>
<text x="94.5" y="187.7">4</text>
<text x="94.5" y="190.2">1</text>
<text x="107.2" y="187.7">5</text>
<text x="107.2" y="190.2">3</text>
<text x="234.6" y="187.7">1</text>
<text x="94.5" y="192.8">6</text>
<text x="107.2" y="192.8">7</text>
<text x="93.3" y="225.8">1</text>
<text x="108.5" y="225.8">6</text>
<text x="93.3" y="230.9">2</text>
<text x="93.3" y="233.4">3</text>
<text x="108.5" y="230.9">5</text>
</g>
</svg>
